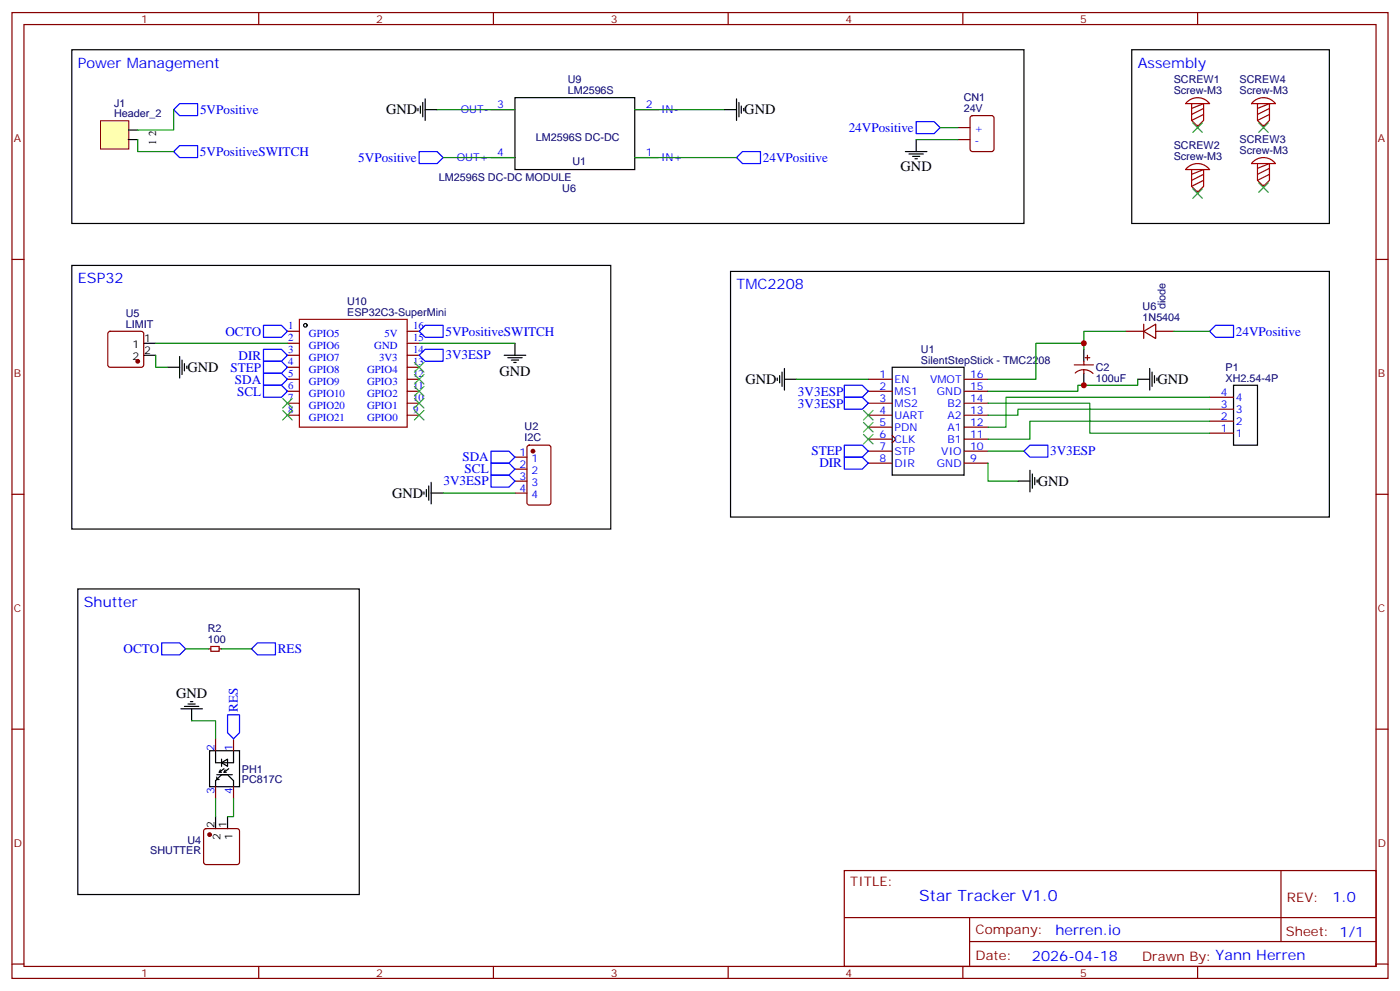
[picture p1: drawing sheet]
<svg xmlns="http://www.w3.org/2000/svg" width="412mm" height="292mm" viewBox="0 0 412 292" stroke-linecap="round" stroke-linejoin="round" font-family="sans-serif">
<g fill="none" stroke="#870000" stroke-width=".35">
<path d="M3.5 3.7h405.4v284.3h-405.4zM7.1 7.2h398.2v277.3h-398.2zM76.2 3.7v3.5M145.3 3.7v3.5M214.5 3.7v3.5M283.6 3.7v3.5M352.8 3.7v3.5M144.6 32.3h7.1M187 32.3h7M282.2 37.6h3.6M286 34.2l.5-.2h5.6l.7 .5v9.4l-.5 .7h-5.8l-.7-.4v-9.5zM352.8 36.9v.7"/>
<path d="M372.2 36.9v.7M144.6 46.4h7.1M187 46.4h7M282.2 41.1h3.6M352.8 56.3v.7M372.2 54.5v.7M3.5 76.4h3.6M405.3 76.4h3.6M32 97.7l.5-.2h9.1l.5 .2 .2 .5v9.2l-.2 .5-.5 .2h-9.1l-.5-.2-.3-.5v-9.2zM84.7 97.5h3.5M119.9 97.5h3.6M331.6 97.5h5.3"/>
<path d="M336.9 97.5l3.5-2.1v4.3zM336.9 95.4v4.3M340.4 97.5h5.3M84.7 111.7h3.5M84.7 115.2h3.5M84.7 118.7h3.5M84.7 101.1h3.5M84.7 104.6h3.5M84.7 108.1h3.5M119.9 111.7h3.6M119.9 115.2h3.6M119.9 118.7h3.6"/>
<path d="M119.9 101.1h3.6M119.9 104.6h3.6M119.9 108.1h3.6M255.8 111.7h7M255.8 115.2h7M255.8 118.7h7M284 111.7h7M284 115.2h7M284 118.7h7M316.4 107.4h5.7M316.7 109.8a3.8 3.8 0 0 1 5.3 .2M319.3 106.4v1"/>
<path d="M319.3 108.8v1.1M319.6 105.3h1.4M320.3 104.6v1.4M356.3 116.9h7.1M84.7 122.2h3.5M119.9 122.2h3.6M151.7 138.1h3.5M151.7 134.6h3.5M155.5 131.3l.4-.2h5.7l.6 .4 .1 16.5-.5 .6-5.9 .1-.6-.5-.1-16.4zM255.8 122.2h7M255.8 125.8h7M255.8 129.3h7"/>
<path d="M255.8 132.8h7M255.8 136.3h7M262.8 128.2l1.1 1.1-1.1 1.1M284 122.2h7M284 125.8h7M284 129.3h7M284 132.8h7M284 136.3h7M356.3 127.5h7.1M356.3 124h7.1M356.3 120.5h7.1M3.5 145.5h3.6"/>
<path d="M151.7 145.2h3.5M151.7 141.6h3.5M405.3 145.5h3.6M61.4 191h.7M64.6 191h.7M3.5 214.7h3.6M63.5 217.5v3.5M68.8 217.5v3.5M405.3 214.7h3.6M63.5 231.6v3.5M68.8 231.6v3.5M60.2 244.2l.5-.3h9.1l.5 .3 .3 .5v9.1l-.3 .5-.5 .2h-9.1l-.5-.2-.2-.5v-9.1z"/>
<path d="M248.7 256.3h156.6v28.2h-156.6zM377.3 256.3v20.9M248.7 270.1h156.5M285.6 277.2h119.6M285.6 270.1v14.2M3.5 283.8h3.6M76.2 284.5v3.5M145.3 284.5v3.5M214.5 284.5v3.5M283.6 284.5v3.5M352.8 284.5v3.5M405.3 283.8h3.6"/>
</g>
<g fill="none" stroke="#000" stroke-width=".35">
<path d="M123.1 31.9v.7M123.8 31.2v2.1M124.5 30.2v4.2M125.2 32.3h3.6M125.2 29.1v6.4M151.7 28.8h35.3v21.1h-35.3zM213.4 32.3h3.6M217 29.1v6.4M217.7 30.2v4.2M218.4 31.2v2.1M219.1 31.9v.7M266.7 44.6h6.3"/>
<path d="M267.8 45.3h4.2M268.8 46h2.1M269.5 46.7h.7M269.9 41.1v3.5M42.3 101.1h3.6M42.3 104.6h3.6M49.4 108.1h3.5M52.9 105v6.3M53.6 106v4.2M54.3 107.1v2.1M55 107.8v.7M148.5 104.6h6.4"/>
<path d="M149.6 105.3h4.2M150.6 106h2.2M151.3 106.7h.7M151.7 101.1v3.5M229 111.3v.7M229.7 110.6v2.1M230.4 109.5v4.3M231.1 111.7h3.5M231.1 108.5v6.3M262.8 108.1h21.2v31.8h-21.2zM319.3 102.8v3.6M319.3 109.9v3.5"/>
<path d="M335.1 111.7h3.6M338.7 108.5v6.3M339.4 109.5v4.3M340.1 110.6v2.1M340.8 111.3v.7M363.4 113.4h7v17.7h-7zM303.4 138.5v6.3M304.1 139.5v4.3M124.9 144.8v.7M125.6 144.1v2.1M126.3 143.1v4.2M127 145.2h3.5"/>
<path d="M127 142v6.3M299.9 141.6h3.5M304.8 140.6v2.1M305.5 141.3v.7M53.3 208.7h6.3M54.3 208h4.3M55.4 207.3h2.1M56.1 206.6h.7M56.4 208.7v3.5M61.7 221h8.9v10.6h-8.9zM63.5 231.6v-1.8l1.8-1.7h1.7l1.8 1.7v1.8M63.5 221v3.5h5.3v-3.5"/>
<path d="M63.9 228.8v.7h.7M63.9 228.1h4.5M64.9 226.7l-.3 .7h.7M65.3 224.5l1.7-1v2.1zM65.3 223.5v2.1M66 226.3l-1.4 1.1M66.3 226.7l-.3 .7h.7M67.4 226.3l-1.4 1.1M63.5 240.4v3.5M67 240.4v3.5"/>
<circle cx="90" cy="95.8" r=".53"/>
</g>
<g fill="#870000" stroke="#870000" stroke-width=".35">
<circle cx="61.7" cy="245.7" r=".53"/>
<circle cx="40.6" cy="106.4" r=".53"/>
<circle cx="157" cy="132.8" r=".53"/>
</g>
<g fill="none" stroke="#a10000" stroke-width=".35">
<path d="M349.7 30a4.4 4.4 0 0 1 6.6 .5h-7.1zM351 30.5v5l1.8 1.7 1.7-1.7v-5l-3.5 1.4M354.5 33.7l-3.5 1.8M354.5 31.9l-3.5 1.8M369.1 30a4.4 4.4 0 0 1 6.6 .5h-7zM370.4 30.5v5l1.8 1.7 1.7-1.7v-5l-3.5 1.4M373.9 33.7l-3.5 1.8M373.9 31.9l-3.5 1.8M349.7 49.4a4.4 4.4 0 0 1 6.6 .5h-7.1zM351 49.9v5l1.8 1.7 1.7-1.7v-5l-3.5 1.4M354.5 53.1l-3.5 1.8M354.5 51.3l-3.5 1.8"/>
<path d="M369.1 47.7a4.4 4.4 0 0 1 6.6 .5h-7zM370.4 48.2v4.9l1.8 1.8 1.7-1.8v-4.9l-3.5 1.4M373.9 51.3l-3.5 1.8M373.9 49.6l-3.5 1.7M88.2 94h31.7v31.8h-31.7zM62.1 190.3h2.5v1.4h-2.5z"/>
</g>
<g fill="none" stroke="#00f" stroke-width=".35">
<path d="M52.9 30.5h5.3v3.5h-5.3l-1.7-1.7zM269.9 35.8h5.3l1.7 1.8-1.7 1.7h-5.3zM51.2 44.6l1.7-1.7h5.3v3.5h-5.3zM123.5 44.6h5.3l1.7 1.8-1.7 1.8h-5.3zM217 46.4l1.7-1.8h5.3v3.6h-5.3zM77.6 95.8h5.3l1.8 1.7-1.8 1.8h-5.3zM123.5 97.5l1.7-1.7h5.3v3.5h-5.3zM358.1 95.8h5.3v3.5h-5.3l-1.8-1.8zM77.6 102.8h5.3l1.8 1.8-1.8 1.8h-5.3zM77.6 106.4h5.3l1.8 1.7-1.8 1.8h-5.3zM77.6 109.9h5.3l1.8 1.8-1.8 1.7h-5.3zM77.6 113.4h5.3l1.8 1.8-1.8 1.7h-5.3z"/>
<path d="M123.5 104.6l1.7-1.8h5.3v3.6h-5.3zM248.7 113.4h5.3l1.8 1.8-1.8 1.7h-5.3zM248.7 116.9h5.3l1.8 1.8-1.8 1.8h-5.3zM144.6 139.9h5.3l1.8 1.7-1.8 1.8h-5.3zM144.6 136.3h5.3l1.8 1.8-1.8 1.8h-5.3zM144.6 132.8h5.3l1.8 1.8-1.8 1.7h-5.3zM248.7 131.1h5.3l1.8 1.7-1.8 1.8h-5.3zM248.7 134.6h5.3l1.8 1.7-1.8 1.8h-5.3zM301.6 132.8l1.8-1.7h5.3v3.5h-5.3zM47.6 189.3h5.3l1.8 1.7-1.8 1.8h-5.3zM74.1 191l1.7-1.7h5.3v3.5h-5.3zM67 210.4h3.6v5.3l-1.8 1.8-1.8-1.8z"/>
</g>
<g fill="none" stroke="#008700" stroke-width=".35">
<path d="M128.8 32.3h22.9M187 32.3h26.4M276.9 37.6h5.3M187 46.4h30M269.9 41.1h12.3M331.6 97.5h-12.3v5.3M345.7 97.5h10.6M45.9 104.6v3.5h3.5M45.9 101.1h38.8M123.5 101.1h28.2M319.3 101.1h-14.1v10.6h-14.2M335.1 111.7v1.7h-17.6v1.8h-26.5"/>
<path d="M291 136.3v5.3h8.9M291 132.8h10.6M130.5 145.2h21.2M54.7 191h6.7M65.3 191h8.8M56.4 212.2h7.1v5.3M63.5 235.1v5.3"/>
</g>
<g fill="none" stroke="#3c3" stroke-width=".35">
<path d="M122.1 106.7l2.8 2.8M122.1 110.2l2.8 2.9M122.1 113.8l2.8 2.8M122.1 117.3l2.8 2.8M124.9 106.7l-2.8 2.8M124.9 110.2l-2.8 2.9M124.9 113.8l-2.8 2.8M124.9 117.3l-2.8 2.8M122.1 120.8l2.8 2.8M124.9 120.8l-2.8 2.8M254.4 120.8l2.8 2.8M254.4 124.4l2.8 2.8"/>
<path d="M254.4 127.9l2.8 2.8M257.2 120.8l-2.8 2.8M257.2 124.4l-2.8 2.8M257.2 127.9l-2.8 2.8"/>
</g>
<path d="M29.6 35.5h8.3v8.4h-8.3z" fill="#ffffb0" stroke="#800000" stroke-width=".29"/>
<path d="M21.2 14.6h280.4v51.2h-280.4zM333.4 14.6h58.2v51.2h-58.2zM37.8 38.3h2.8M37.8 41.1h2.8M21.2 78.1h158.7v77.7h-158.7zM215.2 79.9h176.4v72.3h-176.4zM22.9 173.4h82.9v89.9h-82.9z" fill="none" stroke="#000" stroke-width=".35"/>
<path d="M51.2 32.3v6h-10.6M40.6 41.1v3.5h10.6M130.5 46.4h21.2M234.6 111.7h21.2M291 118.7h30v8.8h35.3M356.3 116.9h-60v8.9h-5.3M356.3 124h-52.9v5.3h-12.4M356.3 120.5h-56.4v1.7h-8.9M68.8 235.1v5.3h-1.8" fill="none" stroke="#008700" stroke-width=".35"/>
<path d="M351.4 36.2l2.8 2.8M354.2 36.2l-2.8 2.8M370.8 36.2l2.8 2.8M373.6 36.2l-2.8 2.8M351.4 55.6l2.8 2.8M354.2 55.6l-2.8 2.8M370.8 53.8l2.8 2.8M373.6 53.8l-2.8 2.8M83.3 117.3l2.8 2.8M86.1 117.3l-2.8 2.8M83.3 120.8l2.8 2.8M86.1 120.8l-2.8 2.8" fill="none" stroke="#3c3" stroke-width=".35"/>
<g fill="#c00">
<circle cx="319.3" cy="113.4" r=".88"/>
<circle cx="319.3" cy="101.1" r=".88"/>
</g>
<text font-size="4.6" fill="#00f" x="270.8" y="265.3">Star Tracker V1.0</text>
<g font-size="4.2" fill="#00f">
<text x="22.9" y="19.9">Power Management</text>
<text x="335.1" y="19.9">Assembly</text>
<text x="22.9" y="83.4">ESP32</text>
<text x="217" y="85.2">TMC2208</text>
<text x="24.7" y="178.7">Shutter</text>
<text x="392.5" y="265.6">1.0</text>
<text x="310.9" y="275.1">herren.io</text>
<text x="304" y="282.9">2026-04-18</text>
</g>
<g font-size="4.2">
<text x="113.8" y="33.7">GND</text>
<text x="219.3" y="33.7">GND</text>
<text x="265.3" y="50.3">GND</text>
<text x="55.2" y="109.5">GND</text>
<text x="147.1" y="110.7">GND</text>
<text x="219.6" y="113.1">GND</text>
<text x="341" y="113.1">GND</text>
<text x="305.7" y="143.1">GND</text>
<text x="115.5" y="146.6">GND</text>
<text x="51.9" y="205.4">GND</text>
</g>
<g font-size="3.9" fill="#00f">
<text x="58.9" y="33.5">5VPositive</text>
<text x="250" y="38.8">24VPositive</text>
<text x="58.9" y="46">5VPositiveSWITCH</text>
<text x="105.5" y="47.7">5VPositive</text>
<text x="224.7" y="47.7">24VPositive</text>
<text x="66.4" y="98.8">OCTO</text>
<text x="131.2" y="98.9">5VPositiveSWITCH</text>
<text x="364.1" y="98.9">24VPositive</text>
<text x="70.3" y="105.9">DIR</text>
<text x="131.2" y="105.8">3V3ESP</text>
<text x="67.9" y="109.4">STEP</text>
<text x="69.2" y="112.9">SDA</text>
<text x="69.8" y="116.4">SCL</text>
<text x="235.1" y="116.6">3V3ESP</text>
<text x="235.1" y="120.1">3V3ESP</text>
<text x="136.2" y="135.8">SDA</text>
<text x="239" y="134.1">STEP</text>
<text x="241.4" y="137.6">DIR</text>
<text x="309.4" y="134">3V3ESP</text>
<text x="130.6" y="142.9">3V3ESP</text>
<text x="136.9" y="139.4">SCL</text>
<text x="36.4" y="192.3">OCTO</text>
<text x="81.8" y="192.4">RES</text>
<text x="70.1" y="209.5" transform="rotate(-90 70.1 209.5)">RES</text>
</g>
<g font-size="3.9" fill="#800">
<text x="250.5" y="260.9">TITLE:</text>
<text x="379.1" y="265.6">REV:</text>
<text x="287.4" y="275.1">Company:</text>
<text x="378.7" y="275.7">Sheet: 1/1</text>
<text x="287.4" y="282.8">Date:</text>
<text x="336.4" y="282.8">Drawn By: Yann Herren</text>
</g>
<g font-size="3.2" fill="#800">
<text x="41.6" y="6.7">1</text>
<text x="110.8" y="6.7">2</text>
<text x="179.9" y="6.7">3</text>
<text x="249.1" y="6.7">4</text>
<text x="318.2" y="6.7">5</text>
<text x="4.1" y="41.8">A</text>
<text x="405.9" y="41.8">A</text>
<text x="4.1" y="110.9">B</text>
<text x="405.9" y="110.9">B</text>
<text x="4.1" y="180.1">C</text>
<text x="405.9" y="180.1">C</text>
<text x="4.1" y="249.2">D</text>
<text x="405.9" y="249.2">D</text>
<text x="41.6" y="287.5">1</text>
<text x="110.8" y="287.5">2</text>
<text x="179.9" y="287.5">3</text>
<text x="249.1" y="287.5">4</text>
<text x="318.2" y="287.5">5</text>
</g>
<g font-size="3.2" fill="#000080">
<text x="167.2" y="27.7">LM2596S</text>
<text x="167.2" y="24.5">U9</text>
<text x="283.9" y="29.9">CN1</text>
<text x="345.7" y="27.7">Screw-M3</text>
<text x="345.7" y="24.6">SCREW1</text>
<text x="365.1" y="27.7">Screw-M3</text>
<text x="365.1" y="24.6">SCREW4</text>
<text x="33.6" y="34.5">Header_2</text>
<text x="33.6" y="31.4">J1</text>
<text x="283.9" y="33">24V</text>
<text x="157.8" y="41.6">LM2596S DC-DC</text>
<text x="345.7" y="47.1">Screw-M3</text>
<text x="345.7" y="44">SCREW2</text>
<text x="365.1" y="45.3">Screw-M3</text>
<text x="365.1" y="42.2">SCREW3</text>
<text x="129.3" y="53.3">LM2596S DC-DC MODULE</text>
<text x="168.7" y="48.7">U1</text>
<text x="165.6" y="56.5">U6</text>
<text x="102.3" y="89.7">U10</text>
<text x="37.1" y="93.3">U5</text>
<text x="102.3" y="93">ESP32C3-SuperMini</text>
<text x="336.6" y="94.4">1N5404</text>
<text x="336.6" y="91.2">U6</text>
<text x="343.3" y="91" transform="rotate(-90 343.3 91)">diode</text>
<text x="37.1" y="96.5">LIMIT</text>
<text x="271.3" y="107.1">SilentStepStick - TMC2208</text>
<text x="271.3" y="103.9">U1</text>
<text x="322.8" y="112.5">100uF</text>
<text x="322.8" y="109.2">C2</text>
<text x="361" y="112.4">XH2.54-4P</text>
<text x="361" y="109.2">P1</text>
<text x="154.5" y="129.9">I2C</text>
<text x="154.5" y="126.7">U2</text>
<text x="61.2" y="189.3">100</text>
<text x="61.2" y="186">R2</text>
<text x="71.3" y="227.5">PH1</text>
<text x="71.3" y="230.6">PC817C</text>
<text x="44.3" y="251.5">SHUTTER</text>
<text x="55.2" y="248.4">U4</text>
</g>
<g font-size="3.2" fill="#00f">
<text x="135.7" y="33.3">OUT-</text>
<text x="146.4" y="31.9">3</text>
<text x="190.2" y="31.9">2</text>
<text x="194.7" y="33.3">IN-</text>
<text x="287.1" y="39">+</text>
<text x="134.6" y="47.4">OUT+</text>
<text x="146.4" y="46">4</text>
<text x="190.2" y="46">1</text>
<text x="194.7" y="47.4">IN+</text>
<text x="287.1" y="42.5">-</text>
<text x="84.8" y="96.8">1</text>
<text x="84.8" y="100.4">2</text>
<text x="91" y="99.1">GPIO5</text>
<text x="113.2" y="99.1">5V</text>
<text x="121.7" y="100.4">15</text>
<text x="121.7" y="96.8">16</text>
<text x="84.8" y="103.9">3</text>
<text x="84.8" y="107.4">4</text>
<text x="91" y="102.7">GPIO6</text>
<text x="91" y="106.2">GPIO7</text>
<text x="110.3" y="102.7">GND</text>
<text x="111.7" y="106.2">3V3</text>
<text x="121.7" y="107.4">13</text>
<text x="121.7" y="103.9">14</text>
<text x="84.8" y="110.9">5</text>
<text x="91" y="109.7">GPIO8</text>
<text x="91" y="113.2">GPIO9</text>
<text x="108.2" y="113.2">GPIO3</text>
<text x="108.2" y="109.7">GPIO4</text>
<text x="121.7" y="110.9">12</text>
<text x="259" y="111.3">1</text>
<text x="263.5" y="112.7">EN</text>
<text x="274" y="112.7">VMOT</text>
<text x="285.8" y="111.3">16</text>
<text x="84.8" y="114.5">6</text>
<text x="84.8" y="118">7</text>
<text x="91" y="116.8">GPIO10</text>
<text x="108.2" y="116.8">GPIO2</text>
<text x="121.7" y="118">10</text>
<text x="121.7" y="114.5">11</text>
<text x="259" y="118.4">3</text>
<text x="259" y="114.8">2</text>
<text x="263.5" y="119.8">MS2</text>
<text x="263.5" y="116.2">MS1</text>
<text x="276" y="116.2">GND</text>
<text x="279.1" y="119.8">B2</text>
<text x="285.8" y="114.8">15</text>
<text x="285.8" y="118.4">14</text>
<text x="359.6" y="116.6">4</text>
<text x="364.1" y="118">4</text>
<text x="84.8" y="121.5">8</text>
<text x="91" y="120.3">GPIO20</text>
<text x="91" y="123.8">GPIO21</text>
<text x="108.2" y="123.8">GPIO0</text>
<text x="108.2" y="120.3">GPIO1</text>
<text x="121.7" y="121.5">9</text>
<text x="259" y="125.4">5</text>
<text x="259" y="121.9">4</text>
<text x="263.5" y="123.3">UART</text>
<text x="279.1" y="123.3">A2</text>
<text x="285.8" y="121.9">13</text>
<text x="285.8" y="125.4">12</text>
<text x="359.6" y="123.6">2</text>
<text x="359.6" y="120.1">3</text>
<text x="364.1" y="125.1">2</text>
<text x="364.1" y="121.5">3</text>
<text x="259" y="128.9">6</text>
<text x="263.5" y="130.4">CLK</text>
<text x="263.5" y="126.8">PDN</text>
<text x="279.1" y="130.4">B1</text>
<text x="279.1" y="126.8">A1</text>
<text x="285.8" y="128.9">11</text>
<text x="359.6" y="127.2">1</text>
<text x="364.1" y="128.6">1</text>
<text x="153" y="137.8">2</text>
<text x="153" y="134.2">1</text>
<text x="156.5" y="136">1</text>
<text x="259" y="136">8</text>
<text x="259" y="132.5">7</text>
<text x="263.5" y="137.4">DIR</text>
<text x="263.5" y="133.9">STP</text>
<text x="276" y="137.4">GND</text>
<text x="277.3" y="133.9">VIO</text>
<text x="285.8" y="132.5">10</text>
<text x="285.8" y="136">9</text>
<text x="153" y="141.3">3</text>
<text x="156.5" y="143.1">3</text>
<text x="156.5" y="139.5">2</text>
<text x="153" y="144.8">4</text>
<text x="156.5" y="146.6">4</text>
<text x="63.1" y="221" transform="rotate(-90 63.1 221)">2</text>
<text x="68.4" y="221" transform="rotate(-90 68.4 221)">1</text>
<text x="63.1" y="233.6" transform="rotate(-90 63.1 233.6)">3</text>
<text x="68.4" y="233.6" transform="rotate(-90 68.4 233.6)">4</text>
</g>
<g font-size="3.2">
<text x="46" y="39.9" transform="rotate(-90 46 39.9)">2</text>
<text x="46" y="42.7" transform="rotate(-90 46 42.7)">1</text>
<text x="42.5" y="100.7">1</text>
<text x="39" y="102.5">1</text>
<text x="39" y="106">2</text>
<text x="42.5" y="104.2">2</text>
<text x="63.1" y="243.8" transform="rotate(-90 63.1 243.8)">2</text>
<text x="66.7" y="243.8" transform="rotate(-90 66.7 243.8)">1</text>
<text x="64.9" y="247.3" transform="rotate(-90 64.9 247.3)">2</text>
<text x="68.4" y="247.3" transform="rotate(-90 68.4 247.3)">1</text>
</g>
</svg>
